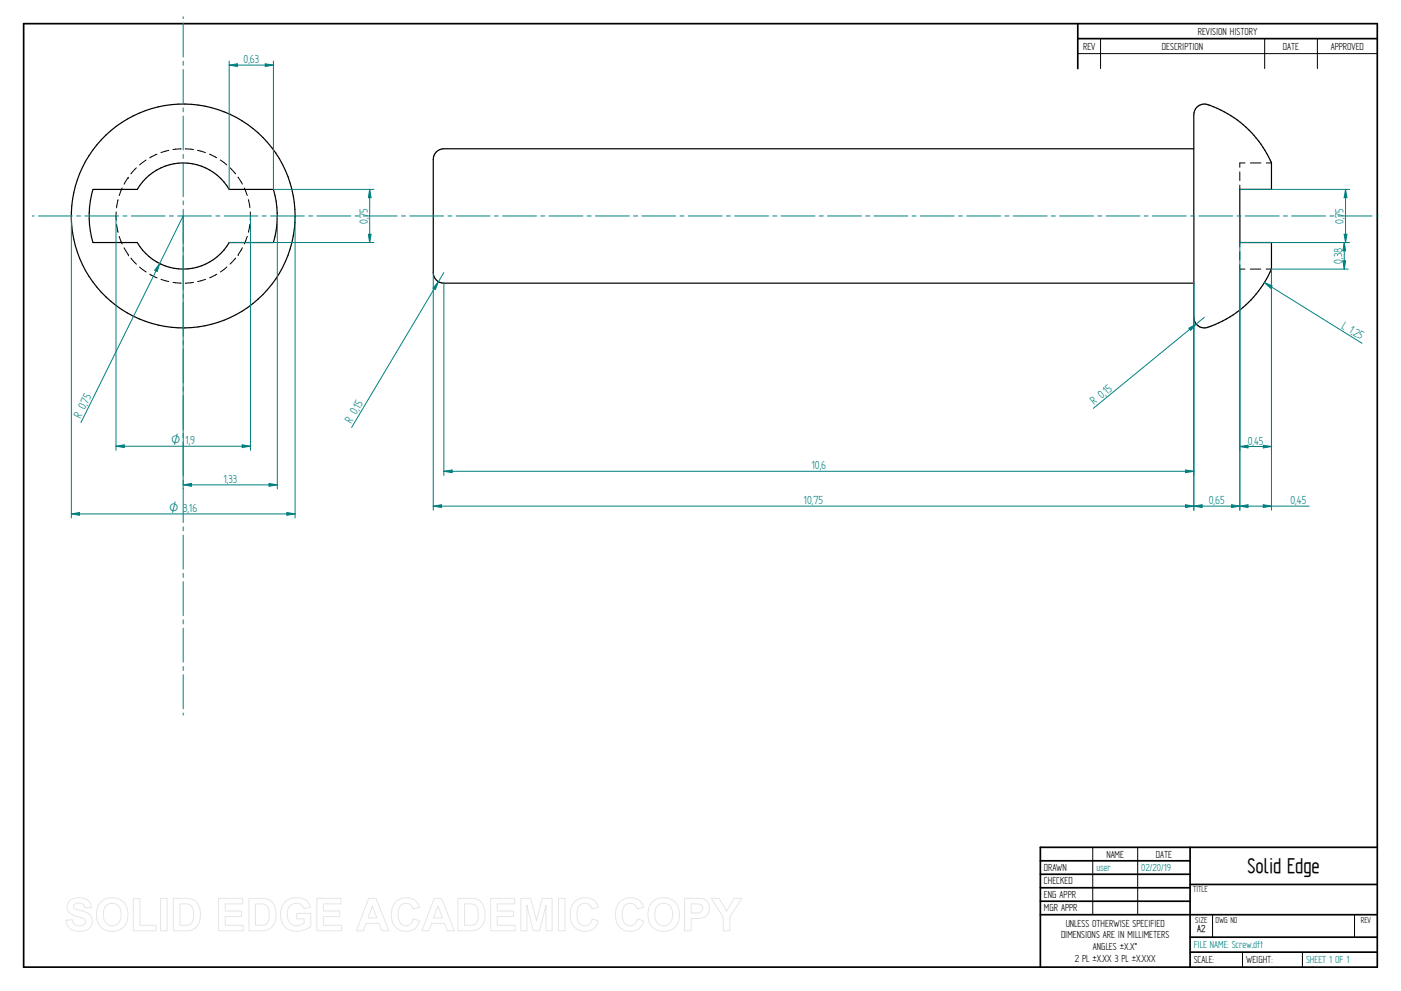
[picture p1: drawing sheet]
<svg xmlns="http://www.w3.org/2000/svg" width="594mm" height="420mm" viewBox="0 0 594 420" stroke-linecap="round" stroke-linejoin="round" font-family="sans-serif">
<g fill="none" stroke="#000" stroke-width=".72">
<path d="M10 10h574v400h-574zM457 10v19.1M457 16.4h127M504.6 359.2v50.8M584 359.2h-142.9v50.8M441.1 365h63.5M441.1 370.7h63.5M441.1 376.4h63.5M504.6 375h79.4M441.1 382.1h63.5M441.1 387.8h142.9M504.6 397.3h79.4"/>
<path d="M504.6 403.7h79.4"/>
</g>
<g fill="none" stroke="#000" stroke-width=".42">
<path d="M466.7 16.4v12.7M536.3 16.4v12.7M558.6 16.4v12.7M457 22.7h127M51.8 79.7l-1.3 3.2M54.4 75.2h.1M54.4 75.2l-1.8 2.9M57.8 71.2l-2.3 2.5M61.9 67.9l-2.7 2M66.5 65.4l-3 1.5M71.6 63.8l-3.4 .9M76.8 63.1l-3.5 .3"/>
<path d="M78.6 63.1l3.4 .3M83.8 63.8l3.3 .9M88.8 65.4l3.1 1.5M93.4 67.8l2.8 2.1M97.5 71.1l2.4 2.6M101 75.1l1.8 3M103.6 79.7l1.3 3.2M525.7 72.9v3.7M525.7 78.5v1.8M527.9 69.1h-2.2v1.9M530.2 69.1h4.5M536.9 69.1h2.3"/>
<path d="M49.3 89.9v3.4M49.4 95.1l.7 3.4M50.1 84.7l-.7 3.4M105.3 84.6l.7 3.5M106 95.1l-.7 3.4M106.1 89.8v3.5M50.5 100.2l1.3 3.3M52.6 105.1l1.8 2.9M54.4 108h.1M55.5 109.5l2.4 2.5M59.2 113.2l2.8 2.1M63.5 116.2l3.1 1.6"/>
<path d="M68.3 118.4l3.3 1M73.4 119.7l3.4 .4M82.1 119.7l-3.5 .4M87.2 118.4l-3.4 1M91.9 116.2l-3 1.6M96.2 113.2l-2.7 2.1M99.9 109.4l-2.4 2.6M101 108h.1M102.8 105l-1.8 3M104.9 100.2l-1.3 3.2M525.7 102.8v1.9M525.7 106.6v3.7"/>
<path d="M525.7 112.2v1.9h2.2M530.2 114.1h4.4M536.9 114.1h2.3M463.4 359.2v28.6M482.4 359.2v28.6M514.2 387.9v9.4M574.4 387.9v9.4M526.9 403.7v6.3M552.3 403.7v6.3"/>
</g>
<g fill="none" stroke="#000" stroke-width=".51">
<path d="M507.4 45.5a4.7 4.7 0 0 1 5.6-.8 45 45 0 0 1 26.2 24.4v11.2h-13.5v22.5h13.5v11.3a44.9 44.9 0 0 1-27.8 24.9 4.5 4.5 0 0 1-5.2-4.5v-85.9l.4-1.7zM506.2 63.1h-318a4.5 4.5 0 0 0-4.5 4.5v48a4.5 4.5 0 0 0 4.5 4.5h318M39.4 80.3h18.8a22.5 22.5 0 0 1 39 0h18.7a39.7 39.7 0 0 1 0 22.5h-18.7a22.5 22.5 0 0 1-39 0h-18.8a40.8 40.8 0 0 1 0-22.5z"/>
<circle cx="77.7" cy="91.6" r="47.4"/>
</g>
<path d="M30.3 91.6v128M125.1 91.6v128M30.3 217.9l3.4-.6v1.1z" fill="none" stroke="#008080" stroke-width=".42"/>
<path d="M30.3 217.9l3.4-.6v1.1z" fill="#008080"/>
<path d="M121.7 217.3l3.4 .6-3.4 .5z" fill="none" stroke="#008080" stroke-width=".42"/>
<path d="M121.7 217.3l3.4 .6-3.4 .5z" fill="#008080"/>
<path d="M77.7 91.6v115.7M117.6 91.6v115.7M30.3 217.9h94.8M77.7 205.6l3.5-.6v1.2z" fill="none" stroke="#008080" stroke-width=".42"/>
<path d="M77.7 205.6l3.5-.6v1.2z" fill="#008080"/>
<path d="M114.1 205l3.5 .6-3.5 .6z" fill="none" stroke="#008080" stroke-width=".42"/>
<path d="M114.1 205l3.5 .6-3.5 .6z" fill="#008080"/>
<path d="M506.2 91.6v124.7M183.7 115.6v100.7M77.7 205.6h39.9M183.7 214.6l3.5-.6v1.2z" fill="none" stroke="#008080" stroke-width=".42"/>
<path d="M183.7 214.6l3.5-.6v1.2z" fill="#008080"/>
<path d="M502.7 214l3.5 .6-3.5 .6z" fill="none" stroke="#008080" stroke-width=".42"/>
<path d="M502.7 214l3.5 .6-3.5 .6z" fill="#008080"/>
<path d="M188.2 120.1v81.5M506.2 120.1v81.5M188.2 199.8l3.5-.5v1.1zM183.7 214.6h322.5" fill="none" stroke="#008080" stroke-width=".42"/>
<path d="M188.2 199.8l3.5-.5v1.1z" fill="#008080"/>
<path d="M502.7 199.3l3.5 .5-3.5 .6z" fill="none" stroke="#008080" stroke-width=".42"/>
<path d="M502.7 199.3l3.5 .5-3.5 .6z" fill="#008080"/>
<path d="M185.9 119.4l-1.3 3.4-1-.7zM188.2 115.6l-39.1 65.6M188.2 199.8h318" fill="none" stroke="#008080" stroke-width=".42"/>
<path d="M185.9 119.4l-1.3 3.4-1-.7z" fill="#008080"/>
<path d="M525.7 80.3h46.6M570.6 80.3l.6 3.5h-1.2zM525.7 102.8h46.6" fill="none" stroke="#008080" stroke-width=".42"/>
<path d="M570.6 80.3l.6 3.5h-1.2z" fill="#008080"/>
<path d="M570 99.3h1.2l-.6 3.5z" fill="none" stroke="#008080" stroke-width=".42"/>
<path d="M570 99.3h1.2l-.6 3.5z" fill="#008080"/>
<path d="M570.6 80.3v22.5M525.7 114.1v102.2M539.2 114.1v102.2M525.7 214.6l3.5-.6v1.2z" fill="none" stroke="#008080" stroke-width=".42"/>
<path d="M525.7 214.6l3.5-.6v1.2z" fill="#008080"/>
<path d="M535.7 214l3.5 .6-3.5 .6z" fill="none" stroke="#008080" stroke-width=".42"/>
<path d="M535.7 214l3.5 .6-3.5 .6z" fill="#008080"/>
<path d="M525.7 91.6v124.7M506.2 134.5v81.8M506.2 214.6l3.5-.6v1.2zM525.7 214.6h29.5" fill="none" stroke="#008080" stroke-width=".42"/>
<path d="M506.2 214.6l3.5-.6v1.2z" fill="#008080"/>
<path d="M522.2 214l3.5 .6-3.5 .6z" fill="none" stroke="#008080" stroke-width=".42"/>
<path d="M522.2 214l3.5 .6-3.5 .6z" fill="#008080"/>
<path d="M539.2 102.8h32.5M539.2 114.1h32.5M570 102.8l.6 3.5h-1.2zM506.2 214.6h19.5" fill="none" stroke="#008080" stroke-width=".42"/>
<path d="M570 102.8l.6 3.5h-1.2z" fill="#008080"/>
<path d="M569.4 110.6h1.2l-.6 3.5z" fill="none" stroke="#008080" stroke-width=".42"/>
<path d="M569.4 110.6h1.2l-.6 3.5z" fill="#008080"/>
<path d="M525.7 114.1v77M539.2 114.1v77M570 102.8v11.3M525.7 189.3l3.5-.5v1.1z" fill="none" stroke="#008080" stroke-width=".42"/>
<path d="M525.7 189.3l3.5-.5v1.1z" fill="#008080"/>
<path d="M535.7 188.8l3.5 .5-3.5 .6z" fill="none" stroke="#008080" stroke-width=".42"/>
<path d="M535.7 188.8l3.5 .5-3.5 .6z" fill="#008080"/>
<path d="M536.1 119.8l41.4 25.7M536.1 119.8l3.3 1.4-.6 1zM525.7 189.3h13.5" fill="none" stroke="#008080" stroke-width=".42"/>
<path d="M536.1 119.8l3.3 1.4-.6 1z" fill="#008080"/>
<path d="M504.1 139.1l3.1-1.7-2.3 2.6zM510.7 134.5l-47.1 38.6" fill="none" stroke="#008080" stroke-width=".42"/>
<path d="M504.1 139.1l3.1-1.7-2.3 2.6z" fill="#008080"/>
<g fill="none" stroke="#008080" stroke-width=".42">
<path d="M77.7 7.1v.8M77.7 9.7v14.5M77.7 26v1.7M77.7 29.5v14.4M77.7 45.7v1.7M77.7 49.2v14.4M77.7 65.4v1.7M77.7 68.9v14.5M13.7 91.6h.8M16.3 91.6h14.4M32.5 91.6h1.7M36 91.6h14.4"/>
<path d="M52.1 91.6h1.7M55.7 91.6h14.4M71.8 91.6h1.7M75.3 91.6h14.4M77.7 85.2v1.7M77.7 88.7v14.4M77.7 91.6l-43.4 87.6M91.5 91.6h1.7M95 91.6h14.4M111.2 91.6h1.7M114.7 91.6h14.4M130.9 91.6h1.7"/>
<path d="M134.4 91.6h14.4M150.6 91.6h1.7M154 91.6h14.4M170.3 91.6h1.7M173.7 91.6h14.4M189.9 91.6h1.7M193.4 91.6h14.4M209.6 91.6h1.7M213.1 91.6h14.4M229.3 91.6h1.7M232.8 91.6h14.4M249 91.6h1.7"/>
<path d="M252.5 91.6h14.4M268.6 91.6h1.8M272.2 91.6h14.3M288.3 91.6h1.8M291.8 91.6h14.4M308 91.6h1.7M311.5 91.6h14.4M327.7 91.6h1.7M331.2 91.6h14.4M347.4 91.6h1.7M350.9 91.6h14.4M367.1 91.6h1.7"/>
<path d="M370.6 91.6h14.4M386.8 91.6h1.6M390.3 91.6h14.4M406.4 91.6h1.7M409.9 91.6h14.4M426.1 91.6h1.7M429.6 91.6h14.4M445.8 91.6h1.7M449.3 91.6h14.4M465.5 91.6h1.7M469 91.6h14.4M485.2 91.6h1.7"/>
<path d="M488.7 91.6h14.4M504.9 91.6h1.7M508.4 91.6h14.3M524.5 91.6h1.7M528 91.6h14.4M544.2 91.6h1.7M547.7 91.6h14.4M563.9 91.6h1.7M567.4 91.6h14.4M583.6 91.6h.8M67.7 111.7l-1 3.4-1.1-.5zM77.7 104.9v1.7"/>
<path d="M77.7 108.4v14.5M77.7 124.7v1.7M77.7 128.1v14.5M77.7 144.4v1.7M77.7 147.9v14.4M77.7 164.1v1.7M77.7 167.6v14.5M77.7 183.9v1.7M77.7 187.4v14.4M77.7 203.6v1.7M77.7 207.1v14.5M77.7 223.4v1.6"/>
<path d="M77.7 226.9v14.4M77.7 243.1v1.7M77.7 246.6v14.4M77.7 262.8v1.7M77.7 266.3v14.5M77.7 282.6v1.7M77.7 286v14.5M77.7 302.3v.9"/>
</g>
<path d="M67.7 111.7l-1 3.4-1.1-.5z" fill="#008080"/>
<path d="M49.2 91.6v99.3M106.2 91.6v99.3M49.2 189.2l3.5-.6v1.1z" fill="none" stroke="#008080" stroke-width=".42"/>
<path d="M49.2 189.2l3.5-.6v1.1z" fill="#008080"/>
<path d="M102.7 188.6l3.5 .6-3.5 .5z" fill="none" stroke="#008080" stroke-width=".42"/>
<path d="M102.7 188.6l3.5 .6-3.5 .5z" fill="#008080"/>
<path d="M115.9 80.3h42.6M156.8 80.3l.5 3.5h-1.1zM97.2 102.8h61.3M49.2 189.2h57" fill="none" stroke="#008080" stroke-width=".42"/>
<path d="M156.8 80.3l.5 3.5h-1.1z" fill="#008080"/>
<path d="M156.2 99.3h1.1l-.5 3.5z" fill="none" stroke="#008080" stroke-width=".42"/>
<path d="M156.2 99.3h1.1l-.5 3.5z" fill="#008080"/>
<path d="M97.2 25.9v54.4M97.2 27.6l3.5-.5v1.1zM115.9 25.9v54.4M156.8 80.3v22.5" fill="none" stroke="#008080" stroke-width=".42"/>
<path d="M97.2 27.6l3.5-.5v1.1z" fill="#008080"/>
<path d="M112.5 27.1l3.4 .5-3.4 .6z" fill="none" stroke="#008080" stroke-width=".42"/>
<path d="M112.5 27.1l3.4 .5-3.4 .6z" fill="#008080"/>
<path d="M97.2 27.6h18.7" fill="none" stroke="#008080" stroke-width=".42"/>
<g fill="none" stroke="#e6e6e6" stroke-width=".42">
<path d="M29.6 381.8a6.5 6.5 0 0 1 8.5 .8l.6 2.2-2.8 .1a2.7 2.7 0 0 0-2.1-2 2.7 2.7 0 0 0-2.7 1.1 1.87 1.87 0 0 0 2.2 1.8l1.4 .4a4.4 4.4 0 0 1 4 6.2 6.4 6.4 0 0 1-9.1 1.3l-1.2-1.8-.5-1.7 2.7-.3a2.94 2.94 0 0 0 2.6 2.6 2.94 2.94 0 0 0 3.1-1.9 2.67 2.67 0 0 0-2.9-1.8 4.9 4.9 0 0 1-5-4.3l.4-1.6zM42.8 382.4a6.9 6.9 0 0 1 8.3-.8 6.9 6.9 0 0 1 3 7.7 6.7 6.7 0 0 1-8 5.5 6.7 6.7 0 0 1-5.1-8.3 6.1 6.1 0 0 1 1.8-4.1zM44.8 384.2a3.9 3.9 0 0 1 4.6-.8 3.9 3.9 0 0 1 2 4.3 3.8 3.8 0 0 1-1.9 4.3 3.8 3.8 0 0 1-4.6-.7 6.6 6.6 0 0 1-.1-7.1zM56.5 381h2.8v11.3h6.9v2.3h-9.7zM68.1 380.9h2.8v13.7h-2.8zM73.5 380.9h5a5.9 5.9 0 0 1 6.5 7 5.9 5.9 0 0 1-6.3 6.7h-5.2zM76.3 383.2h1.8a3.4 3.4 0 0 1 4 3.9v1.2a3.2 3.2 0 0 1-3.8 4h-2zM92.7 380.9h10.2v2.3h-7.4v3h6.9v2.4h-6.9v3.7h7.7v2.3h-10.5zM105.5 380.9h5.1a5.9 5.9 0 0 1 6.4 7 5.9 5.9 0 0 1-6.3 6.7h-5.2zM108.3 383.2h1.9a3.4 3.4 0 0 1 4 3.9v1.2a3.2 3.2 0 0 1-3.8 4h-2.1zM120.9 382.4a7.3 7.3 0 0 1 9.7 .1l1 2.2-2.7 .5a3.7 3.7 0 0 0-4.6-2 3.7 3.7 0 0 0-2.5 4.4 4.2 4.2 0 0 0 2.2 4.5 4.2 4.2 0 0 0 5-.8v-1.7h-3.2v-2.3h6v5.4a8.1 8.1 0 0 1-11.8-.8 8.3 8.3 0 0 1 .9-9.5zM134.4 380.9h10.2v2.3h-7.4v3h6.9v2.4h-6.9v3.7h7.6v2.3h-10.4z"/>
<path d="M156.4 380.9h3l5.5 13.7h-3l-1.2-3.1h-5.5l-1.1 3.1h-3zM157.9 384.1l1.9 5.1h-3.7zM167.7 382.5a6 6 0 0 1 10.2 2.1l-2.8 .7a3.2 3.2 0 0 0-3.9-2.2 3.2 3.2 0 0 0-2.4 3.8 4.6 4.6 0 0 0 2.5 5.5 3.2 3.2 0 0 0 4-2.8l2.6 .8a6.1 6.1 0 0 1-7.2 4.3 6.1 6.1 0 0 1-4.8-6.8 7.7 7.7 0 0 1 1.8-5.4zM184.1 380.9h3.1l5.5 13.7h-3l-1.2-3.1h-5.5l-1.1 3.1h-3zM185.7 384.1l1.9 5.1h-3.8zM194.2 380.9h5a5.9 5.9 0 0 1 6.5 7 5.9 5.9 0 0 1-6.3 6.7h-5.2zM197 383.2h1.8a3.4 3.4 0 0 1 4 3.9v1.2a3.2 3.2 0 0 1-3.8 4h-2zM208.1 380.9h10.2v2.3h-7.4v3h6.9v2.4h-6.9v3.7h7.6v2.3h-10.4zM220.8 380.9h4.2l2.5 9.3 2.4-9.3h4.2v13.7h-2.5l-.1-10.8-2.7 10.8h-2.7l-2.7-10.8v10.8h-2.6zM236.8 380.9h2.8v13.7h-2.8zM243.5 382.5a6 6 0 0 1 10.2 2.1l-2.8 .7a3.2 3.2 0 0 0-3.8-2.2 3.2 3.2 0 0 0-2.4 3.8 4.6 4.6 0 0 0 2.4 5.5 3.2 3.2 0 0 0 4-2.8l2.6 .8a6.1 6.1 0 0 1-7.2 4.3 6.1 6.1 0 0 1-4.7-6.8 7.7 7.7 0 0 1 1.7-5.4zM262.7 382.5a6 6 0 0 1 10.2 2.1l-2.7 .7a3.2 3.2 0 0 0-3.9-2.2 3.2 3.2 0 0 0-2.4 3.8 4.6 4.6 0 0 0 2.4 5.5 3.2 3.2 0 0 0 4-2.8l2.7 .8a6.1 6.1 0 0 1-7.2 4.3 6.1 6.1 0 0 1-4.8-6.8 7.7 7.7 0 0 1 1.7-5.4z"/>
<path d="M276.7 382.4a6.9 6.9 0 0 1 8.3-.8 6.9 6.9 0 0 1 3 7.7 6.7 6.7 0 0 1-8.1 5.5 6.7 6.7 0 0 1-5.1-8.3 6.1 6.1 0 0 1 1.9-4.1zM278.7 384.2a3.9 3.9 0 0 1 4.6-.8 3.9 3.9 0 0 1 1.9 4.3 3.8 3.8 0 0 1-1.8 4.3 3.8 3.8 0 0 1-4.7-.7 6.6 6.6 0 0 1 0-7.1zM290.3 380.9h5.2a4.4 4.4 0 0 1 5.4 4.3 4.4 4.4 0 0 1-5.4 4.2h-2.4v5.2h-2.8zM293.1 383.2h1.8a2.1 2.1 0 0 1 2.6 .6 2.1 2.1 0 0 1 0 2.6 3.4 3.4 0 0 1-2.9 .7h-1.5zM301.6 380.9h3.3l3.2 5.4 3.2-5.4h3.2l-5 7.9v5.8h-2.8v-5.8z"/>
</g>
<text font-size="10.1" x="529" y="370.2">Solid Edge</text>
<g font-size="5.6" fill="#008080">
<text x="103.2" y="26.8">0,63</text>
<text x="155.9" y="95" transform="rotate(-90 155.9 95)">0,75</text>
<text x="569.7" y="95" transform="rotate(-90 569.7 95)">0,75</text>
<text x="569.1" y="111.8" transform="rotate(-90 569.1 111.8)">0,38</text>
<text x="568.6" y="138.9" transform="rotate(32 568.6 138.9)">L 1,</text>
<text x="573.5" y="141.9" transform="rotate(32 573.5 141.9)">25</text>
<text x="469.3" y="167.3" transform="rotate(-39 469.3 167.3)">15</text>
<text x="37.1" y="171.5" transform="rotate(-64 37.1 171.5)">75</text>
<text x="152.5" y="173.8" transform="rotate(-59 152.5 173.8)">15</text>
<text x="464" y="171.7" transform="rotate(-39 464 171.7)">R 0,</text>
<text x="34.1" y="177.7" transform="rotate(-64 34.1 177.7)">R 0,</text>
<text x="149" y="179.7" transform="rotate(-59 149 179.7)">R 0,</text>
<text x="78.6" y="188.3">1,9</text>
<text x="529.1" y="188.5">0,45</text>
<text x="344.1" y="199">10,6</text>
<text x="94.8" y="204.7">1,33</text>
<text x="340.8" y="213.7">10,75</text>
<text x="512.5" y="213.7">0,65</text>
<text x="547.2" y="213.7">0,45</text>
</g>
<g font-size="5.4" fill="#008080">
<text x="72.6" y="188.3">O</text>
<text x="71.7" y="217">O 3,16</text>
</g>
<g font-size="4.9">
<text x="507.9" y="14.7">REVISION HISTORY</text>
<text x="459.3" y="21">REV</text>
<text x="492.7" y="21">DESCRIPTION</text>
<text x="544" y="21">DATE</text>
<text x="564.3" y="21">APPROVED</text>
<text x="469.1" y="363.6">NAME</text>
<text x="490.1" y="363.6">DATE</text>
<text x="442.7" y="369.3">DRAWN</text>
<text x="442.7" y="375">CHECKED</text>
<text x="442.7" y="380.7">ENG APPR</text>
<text x="442.7" y="386.4">MGR APPR</text>
<text x="451.9" y="392.9">UNLESS OTHERWISE SPECIFIED</text>
<text x="449.9" y="397.9">DIMENSIONS ARE IN MILLIMETERS</text>
<text x="455.7" y="407.8">2 PL ±X.XX 3 PL ±X.XXX</text>
<text x="463.5" y="402.9">ANGLES ±X.X°</text>
<text x="506.2" y="408.3">SCALE:</text>
<text x="528.4" y="408.3">WEIGHT:</text>
</g>
<g font-size="4.9" fill="#008080">
<text x="464.9" y="369.3">user</text>
<text x="483.9" y="369.3">02/20/19</text>
<text x="506.2" y="402">FILE NAME: Screw.dft</text>
<text x="553.8" y="408.4">SHEET 1 OF 1</text>
</g>
<text font-size="4.8" x="507.7" y="395.3">A2</text>
<g font-size="4.1">
<text x="505.9" y="378.3">TITLE</text>
<text x="506.9" y="391.1">SIZE</text>
<text x="515.4" y="391.1">DWG NO</text>
<text x="577" y="391.1">REV</text>
</g>
</svg>
